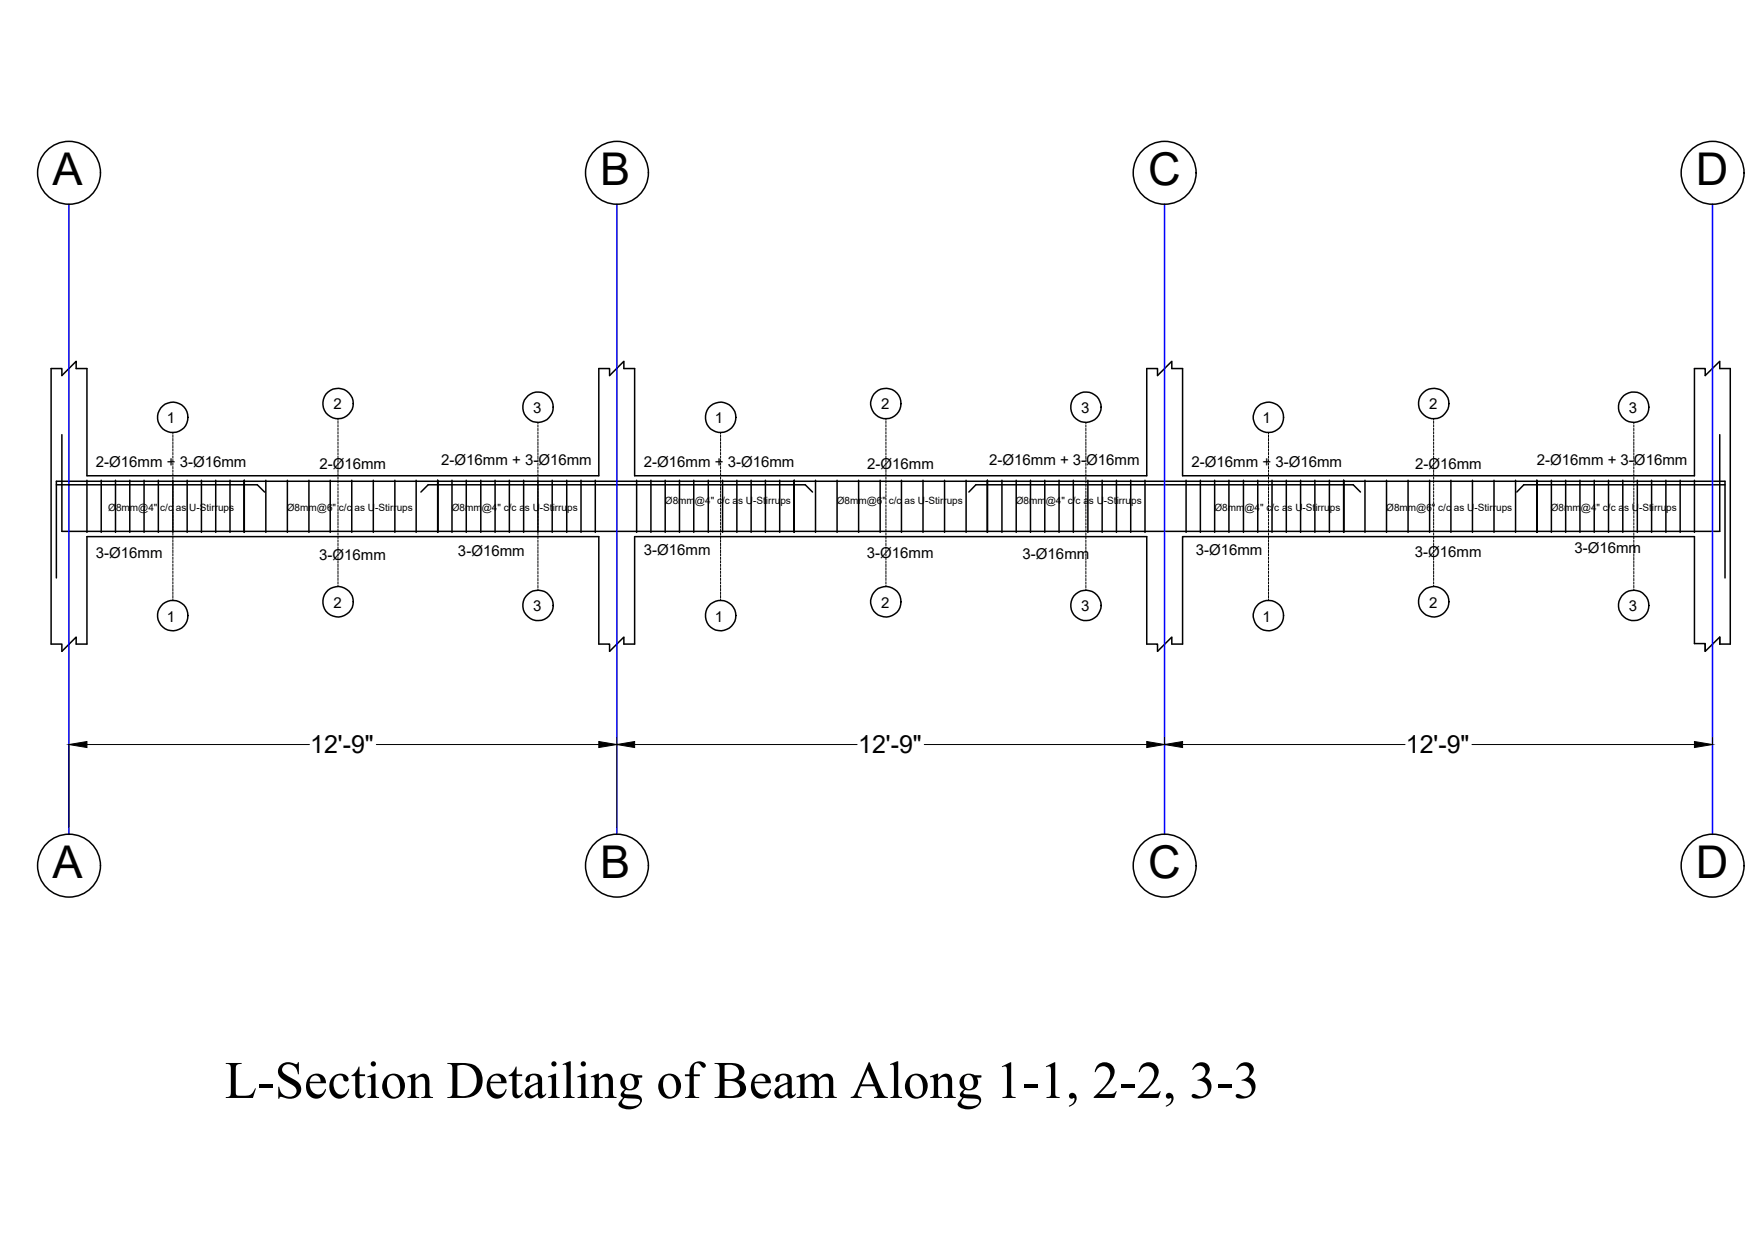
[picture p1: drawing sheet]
<svg xmlns="http://www.w3.org/2000/svg" width="297mm" height="210mm" viewBox="0 0 297 210" stroke-linecap="round" stroke-linejoin="round" font-family="sans-serif">
<!-- layer: 0 -->
<g fill="none" stroke="#000" stroke-width=".25">
<path d="M10.5 73.5v16.3h280.1v-16.3M9.5 97.7v-16.4h282v16.4M9.5 81.9h34l1.2 1.3M14.7 81.2v8.8M17.1 81.2v8.8M19.5 81.2v8.8M21.9 81.2v8.8M24.3 81.2v8.8M26.8 81.2v8.8M29.2 81.2v8.8M31.6 81.2v8.8M34 81.2v8.8"/>
<path d="M36.4 81.2v8.8M38.9 81.2v8.8M41.3 90v-8.8v8.8M44.9 81.2v8.8M48.6 81.2v8.8M52.2 81.2v8.8M55.8 81.2v8.8M59.4 81.2v8.8M63.1 81.2v8.8M66.7 81.2v8.8M70.3 81.2v8.8M71.1 83.2l1.2-1.3h63.8l1.2 1.3"/>
<path d="M74 90v-8.8v8.8M76.4 81.2v8.8M78.8 81.2v8.8M81.2 81.2v8.8M83.7 81.2v8.8M86.1 81.2v8.8M88.5 81.2v8.8M90.9 81.2v8.8M93.3 81.2v8.8M95.8 81.2v8.8M98.2 81.2v8.8M100.6 81.2v8.8"/>
<path d="M107.6 81.2v8.8M110 81.2v8.8M112.4 81.2v8.8M114.8 81.2v8.8M117.2 81.2v8.8M119.7 81.2v8.8M122.1 81.2v8.8M124.5 81.2v8.8M126.9 81.2v8.8M129.3 81.2v8.8M131.7 81.2v8.8M134.2 90v-8.8v8.8"/>
<path d="M137.8 81.2v8.8M141.4 81.2v8.8M145.1 81.2v8.8M148.7 81.2v8.8M152.3 81.2v8.8M156 81.2v8.8M159.6 81.2v8.8M163.2 81.2v8.8M163.7 83.2l1.2-1.3h63.7l1.3 1.3M166.8 90v-8.8v8.8M169.3 81.2v8.8M171.7 81.2v8.8"/>
<path d="M174.1 81.2v8.8M176.5 81.2v8.8M178.9 81.2v8.8M181.4 81.2v8.8M183.8 81.2v8.8M186.2 81.2v8.8M188.6 81.2v8.8M191.1 81.2v8.8M193.5 81.2v8.8M200.4 81.2v8.8M202.8 81.2v8.8M205.2 81.2v8.8"/>
<path d="M207.6 81.2v8.8M210.1 81.2v8.8M212.5 81.2v8.8M214.9 81.2v8.8M217.3 81.2v8.8M219.8 81.2v8.8M222.2 81.2v8.8M224.6 81.2v8.8M227 90v-8.8v8.8M230.6 81.2v8.8M234.3 81.2v8.8M237.9 81.2v8.8"/>
<path d="M241.6 81.2v8.8M245.2 81.2v8.8M248.8 81.2v8.8M252.4 81.2v8.8M256.1 81.2v8.8M259.7 90v-8.8v8.8M262.1 81.2v8.8M264.5 81.2v8.8M267 81.2v8.8M269.4 81.2v8.8M271.8 81.2v8.8M274.2 81.2v8.8"/>
<path d="M276.6 81.2v8.8M279.1 81.2v8.8M281.5 81.2v8.8M283.9 81.2v8.8M286.3 81.2v8.8M291.5 81.9h-34l-1.2 1.3M288.1 108.9v1.2l2.5-2.4v1.2M290.6 108.9h1.8v-46.6h-1.8v-1.2l-2.5 2.4v-1.2h-1.8v18.1h-86.5v-18.1h-1.8v-1.2l-2.4 2.4v-1.2h-1.8v18.1h-86.6v-18.1h-1.8v-1.2l-2.4 2.4v-1.2h-1.8v18.1h-86.5v-18.1h-1.8v-1.2l-2.4 2.4v-1.2h-1.9v46.6h1.9v1.2l2.4-2.4v1.2h1.8v-18.2h86.5v18.2h1.8v1.2l2.4-2.4v1.2h1.8v-18.2h86.6v18.2h1.8v1.2l2.4-2.4v1.2h1.8v-18.2h86.5v18.1h1.8v1.2M290.6 107.7v1.2"/>
<circle cx="11.7" cy="29.2" r="5.3"/>
<circle cx="104.2" cy="29.2" r="5.3"/>
<circle cx="196.8" cy="29.2" r="5.3"/>
<circle cx="289.4" cy="29.2" r="5.3"/>
<circle cx="29.2" cy="70.5" r="2.57"/>
<circle cx="57.1" cy="68.2" r="2.57"/>
<circle cx="90.9" cy="68.8" r="2.57"/>
<circle cx="121.8" cy="70.5" r="2.57"/>
<circle cx="149.7" cy="68.2" r="2.57"/>
<circle cx="183.5" cy="68.8" r="2.57"/>
<circle cx="214.3" cy="70.5" r="2.57"/>
<circle cx="242.2" cy="68.2" r="2.57"/>
<circle cx="276" cy="68.8" r="2.57"/>
<circle cx="29.2" cy="104" r="2.57"/>
<circle cx="57.1" cy="101.7" r="2.58"/>
<circle cx="90.9" cy="102.3" r="2.57"/>
<circle cx="121.8" cy="104" r="2.57"/>
<circle cx="149.7" cy="101.7" r="2.58"/>
<circle cx="183.5" cy="102.3" r="2.57"/>
<circle cx="214.3" cy="104" r="2.57"/>
<circle cx="242.2" cy="101.7" r="2.58"/>
<circle cx="276" cy="102.3" r="2.57"/>
<circle cx="11.7" cy="146.3" r="5.3"/>
<circle cx="104.2" cy="146.3" r="5.3"/>
<circle cx="196.8" cy="146.3" r="5.3"/>
<circle cx="289.4" cy="146.3" r="5.3"/>
</g>
<path d="M11.6 34.5v106.5M104.2 34.5v106.5M196.8 34.5v106.5M289.3 34.5v106.5" fill="none" stroke="#00f" stroke-width=".25"/>
<g fill="none" stroke="#000" stroke-width=".17">
<path d="M29.2 73.1v.2M29.2 73.5v.4M29.2 74.1v.4M29.2 74.7v.4M29.2 75.3v.4M29.2 75.9v.4M29.2 76.5v.3M29.2 77.1v.3M29.2 77.7v.3M29.2 78.2v.4M29.2 78.8v.4M29.2 79.4v.4"/>
<path d="M57.1 70.8v.2M57.1 71.2v.4M57.1 71.8v.4M57.1 72.4v.3M57.1 73v.3M57.1 73.5v.4M57.1 74.1v.4M57.1 74.7v.4M57.1 75.3v.4M57.1 75.9v.4M57.1 76.5v.4M57.1 77.1v.4"/>
<path d="M57.1 77.7v.4M57.1 78.2v.5M57.1 78.8v.5M57.1 79.4v.5M90.9 71.4v.2M90.9 71.8v.4M90.9 72.4v.4M90.9 73v.4M90.9 73.6v.4M90.9 74.2v.4M90.9 74.7v.5M90.9 75.3v.4"/>
<path d="M90.9 75.9v.4M90.9 76.5v.4M90.9 77.1v.4M90.9 77.7v.4M90.9 78.3v.4M90.9 78.9v.4M90.9 79.5v.4M121.8 73.1v.2M121.8 73.5v.4M121.8 74.1v.4M121.8 74.7v.4M121.8 75.3v.4"/>
<path d="M121.8 75.9v.4M121.8 76.5v.3M121.8 77.1v.3M121.8 77.7v.3M121.8 78.2v.4M121.8 78.8v.4M121.8 79.4v.4M149.7 70.8v.2M149.7 71.2v.4M149.7 71.8v.4M149.7 72.4v.3M149.7 73v.3"/>
<path d="M149.7 73.5v.4M149.7 74.1v.4M149.7 74.7v.4M149.7 75.3v.4M149.7 75.9v.4M149.7 76.5v.4M149.7 77.1v.4M149.7 77.7v.4M149.7 78.2v.5M149.7 78.8v.5M149.7 79.4v.5M183.5 71.4v.2"/>
<path d="M183.5 71.8v.4M183.5 72.4v.4M183.5 73v.4M183.5 73.6v.4M183.5 74.2v.4M183.5 74.7v.5M183.5 75.3v.4M183.5 75.9v.4M183.5 76.5v.4M183.5 77.1v.4M183.5 77.7v.4M183.5 78.3v.4"/>
<path d="M183.5 78.9v.4M183.5 79.5v.4M214.3 73.1v.2M214.3 73.5v.4M214.3 74.1v.4M214.3 74.7v.4M214.3 75.3v.4M214.3 75.9v.4M214.3 76.5v.3M214.3 77.1v.3M214.3 77.7v.3M214.3 78.2v.4"/>
<path d="M214.3 78.8v.4M214.3 79.4v.4M242.2 70.8v.2M242.2 71.2v.4M242.2 71.8v.4M242.2 72.4v.3M242.2 73v.3M242.2 73.5v.4M242.2 74.1v.4M242.2 74.7v.4M242.2 75.3v.4M242.2 75.9v.4"/>
<path d="M242.2 76.5v.4M242.2 77.1v.4M242.2 77.7v.4M242.2 78.2v.5M242.2 78.8v.5M242.2 79.4v.5M276.1 71.4v.2M276.1 71.8v.4M276.1 72.4v.4M276.1 73v.4M276.1 73.6v.4M276.1 74.2v.4"/>
<path d="M276.1 74.7v.5M276.1 75.3v.4M276.1 75.9v.4M276.1 76.5v.4M276.1 77.1v.4M276.1 77.7v.4M276.1 78.3v.4M276.1 78.9v.4M276.1 79.5v.4M29.2 80v.4M29.2 80.6v.4M29.2 81.2v.4"/>
<path d="M29.2 81.8v.4M29.2 82.4v.4M29.2 82.9v.5M29.2 83.5v.5M29.2 84.1v.5M29.2 84.7v.4M29.2 85.3v.4M29.2 85.9v.4M29.2 86.5v.4M29.2 87.1v.4M29.2 87.7v.4M29.2 88.3v.4"/>
<path d="M29.2 88.9v.4M29.2 89.5v.3M29.2 90.1v.3M29.2 90.6v.4M29.2 91.2v.4M29.2 91.8v.4M29.2 92.4v.4M29.2 93v.4M29.2 93.6v.4M29.2 94.2v.3M29.2 94.8v.3M29.2 95.3v.4"/>
<path d="M29.2 95.9v.4M29.2 96.5v.4M29.2 97.1v.4M29.2 97.7v.4M29.2 98.3v.4M29.2 98.9v.4M29.2 99.5v.4M57.1 80v.4M57.1 80.6v.4M57.1 81.2v.4M57.1 81.8v.4M57.1 82.4v.4"/>
<path d="M57.1 83v.4M57.1 83.6v.4M57.1 84.2v.4M57.1 84.8v.3M57.1 85.4v.3M57.1 86v.3M57.1 86.5v.4M57.1 87.1v.4M57.1 87.7v.4M57.1 88.3v.4M57.1 88.9v.4M57.1 89.5v.3"/>
<path d="M57.1 90.1v.3M57.1 90.6v.4M57.1 91.2v.4M57.1 91.8v.4M57.1 92.4v.4M57.1 93v.4M57.1 93.6v.4M57.1 94.2v.4M57.1 94.8v.4M57.1 95.3v.5M57.1 95.9v.5M57.1 96.5v.5"/>
<path d="M57.1 97.1v.5M57.1 97.7v.4M57.1 98.3v.4M57.1 98.9v.2M90.9 80.1v.3M90.9 80.7v.3M90.9 81.3v.3M90.9 81.8v.4M90.9 82.4v.4M90.9 83v.4M90.9 83.6v.4M90.9 84.2v.4"/>
<path d="M90.9 84.8v.4M90.9 85.4v.4M90.9 86v.4M90.9 86.5v.4M90.9 87.1v.4M90.9 87.7v.4M90.9 88.3v.4M90.9 88.9v.4M90.9 89.5v.4M90.9 90.1v.4M90.9 90.7v.4M90.9 91.3v.4"/>
<path d="M90.9 91.9v.4M90.9 92.4v.5M90.9 93v.4M90.9 93.6v.4M90.9 94.2v.4M90.9 94.8v.4M90.9 95.4v.4M90.9 96v.4M90.9 96.6v.4M90.9 97.2v.4M90.9 97.8v.3M90.9 98.4v.3"/>
<path d="M90.9 98.9v.4M90.9 99.5v.3M121.8 80v.4M121.8 80.6v.4M121.8 81.2v.4M121.8 81.8v.4M121.8 82.4v.4M121.8 82.9v.5M121.8 83.5v.5M121.8 84.1v.5M121.8 84.7v.4M121.8 85.3v.4"/>
<path d="M121.8 85.9v.4M121.8 86.5v.4M121.8 87.1v.4M121.8 87.7v.4M121.8 88.3v.4M121.8 88.9v.4M121.8 89.5v.3M121.8 90.1v.3M121.8 90.6v.4M121.8 91.2v.4M121.8 91.8v.4M121.8 92.4v.4"/>
<path d="M121.8 93v.4M121.8 93.6v.4M121.8 94.2v.3M121.8 94.8v.3M121.8 95.3v.4M121.8 95.9v.4M121.8 96.5v.4M121.8 97.1v.4M121.8 97.7v.4M121.8 98.3v.4M121.8 98.9v.4M121.8 99.5v.4"/>
<path d="M149.7 80v.4M149.7 80.6v.4M149.7 81.2v.4M149.7 81.8v.4M149.7 82.4v.4M149.7 83v.4M149.7 83.6v.4M149.7 84.2v.4M149.7 84.8v.3M149.7 85.4v.3M149.7 86v.3M149.7 86.5v.4"/>
<path d="M149.7 87.1v.4M149.7 87.7v.4M149.7 88.3v.4M149.7 88.9v.4M149.7 89.5v.3M149.7 90.1v.3M149.7 90.6v.4M149.7 91.2v.4M149.7 91.8v.4M149.7 92.4v.4M149.7 93v.4M149.7 93.6v.4"/>
<path d="M149.7 94.2v.4M149.7 94.8v.4M149.7 95.3v.5M149.7 95.9v.5M149.7 96.5v.5M149.7 97.1v.5M149.7 97.7v.4M149.7 98.3v.4M149.7 98.9v.2M183.5 80.1v.3M183.5 80.7v.3M183.5 81.3v.3"/>
<path d="M183.5 81.8v.4M183.5 82.4v.4M183.5 83v.4M183.5 83.6v.4M183.5 84.2v.4M183.5 84.8v.4M183.5 85.4v.4M183.5 86v.4M183.5 86.5v.4M183.5 87.1v.4M183.5 87.7v.4M183.5 88.3v.4"/>
<path d="M183.5 88.9v.4M183.5 89.5v.4M183.5 90.1v.4M183.5 90.7v.4M183.5 91.3v.4M183.5 91.9v.4M183.5 92.4v.5M183.5 93v.4M183.5 93.6v.4M183.5 94.2v.4M183.5 94.8v.4M183.5 95.4v.4"/>
<path d="M183.5 96v.4M183.5 96.6v.4M183.5 97.2v.4M183.5 97.8v.3M183.5 98.4v.3M183.5 98.9v.4M183.5 99.5v.3M214.3 80v.4M214.3 80.6v.4M214.3 81.2v.4M214.3 81.8v.4M214.3 82.4v.4"/>
<path d="M214.3 82.9v.5M214.3 83.5v.5M214.3 84.1v.5M214.3 84.7v.4M214.3 85.3v.4M214.3 85.9v.4M214.3 86.5v.4M214.3 87.1v.4M214.3 87.7v.4M214.3 88.3v.4M214.3 88.9v.4M214.3 89.5v.3"/>
<path d="M214.3 90.1v.3M214.3 90.6v.4M214.3 91.2v.4M214.3 91.8v.4M214.3 92.4v.4M214.3 93v.4M214.3 93.6v.4M214.3 94.2v.3M214.3 94.8v.3M214.3 95.3v.4M214.3 95.9v.4M214.3 96.5v.4"/>
<path d="M214.3 97.1v.4M214.3 97.7v.4M214.3 98.3v.4M214.3 98.9v.4M214.3 99.5v.4M242.2 80v.4M242.2 80.6v.4M242.2 81.2v.4M242.2 81.8v.4M242.2 82.4v.4M242.2 83v.4M242.2 83.6v.4"/>
<path d="M242.2 84.2v.4M242.2 84.8v.3M242.2 85.4v.3M242.2 86v.3M242.2 86.5v.4M242.2 87.1v.4M242.2 87.7v.4M242.2 88.3v.4M242.2 88.9v.4M242.2 89.5v.3M242.2 90.1v.3M242.2 90.6v.4"/>
<path d="M242.2 91.2v.4M242.2 91.8v.4M242.2 92.4v.4M242.2 93v.4M242.2 93.6v.4M242.2 94.2v.4M242.2 94.8v.4M242.2 95.3v.5M242.2 95.9v.5M242.2 96.5v.5M242.2 97.1v.5M242.2 97.7v.4"/>
<path d="M242.2 98.3v.4M242.2 98.9v.2M276.1 80.1v.3M276.1 80.7v.3M276.1 81.3v.3M276.1 81.8v.4M276.1 82.4v.4M276.1 83v.4M276.1 83.6v.4M276.1 84.2v.4M276.1 84.8v.4M276.1 85.4v.4"/>
<path d="M276.1 86v.4M276.1 86.5v.4M276.1 87.1v.4M276.1 87.7v.4M276.1 88.3v.4M276.1 88.9v.4M276.1 89.5v.4M276.1 90.1v.4M276.1 90.7v.4M276.1 91.3v.4M276.1 91.9v.4M276.1 92.4v.5"/>
<path d="M276.1 93v.4M276.1 93.6v.4M276.1 94.2v.4M276.1 94.8v.4M276.1 95.4v.4M276.1 96v.4M276.1 96.6v.4M276.1 97.2v.4M276.1 97.8v.3M276.1 98.4v.3M276.1 98.9v.4M276.1 99.5v.3"/>
<path d="M29.2 100v.5M29.2 100.6v.5M29.2 101.2v.3M121.8 100v.5M121.8 100.6v.5M121.8 101.2v.3M214.3 100v.5M214.3 100.6v.5M214.3 101.2v.3M11.6 125.7v14.1M14.7 125.8h37.6M63.6 125.8h37.6"/>
<path d="M104.2 124.6v15.2M107.2 125.8h37.6M156.2 125.8h37.6M196.8 124.6v1.1M199.8 125.8h37.6M248.7 125.8h37.6M289.3 124.6v1.1"/>
</g>
<path d="M11.6 125.8l3.1-.5v1zM101.2 125.3l3 .5-3 .5zM104.2 125.8l3-.5v1zM193.8 125.3l3 .5-3 .5zM196.8 125.8l3-.5v1zM286.3 125.3l3 .5-3 .5z" fill="#000" stroke="#000" stroke-width=".17"/>
<text font-size="8.9" x="38" y="185.6">L-Section Detailing of Beam Along 1-1, 2-2, 3-3</text>
<g font-size="7.6">
<text x="8.8" y="31.3">A</text>
<text x="101.4" y="31.3">B</text>
<text x="194" y="31.3">C</text>
<text x="286.5" y="31.3">D</text>
<text x="8.8" y="148.4">A</text>
<text x="101.4" y="148.4">B</text>
<text x="194" y="148.4">C</text>
<text x="286.5" y="148.4">D</text>
</g>
<g font-size="4.2">
<text x="52.4" y="127.3">12'-9&quot;</text>
<text x="145" y="127.3">12'-9&quot;</text>
<text x="237.5" y="127.3">12'-9&quot;</text>
</g>
<g font-size="2.5">
<text x="28.2" y="71.5">1</text>
<text x="56.3" y="69.2">2</text>
<text x="90.1" y="69.8">3</text>
<text x="120.8" y="71.5">1</text>
<text x="148.9" y="69.2">2</text>
<text x="182.7" y="69.8">3</text>
<text x="213.3" y="71.5">1</text>
<text x="241.5" y="69.2">2</text>
<text x="275.2" y="69.8">3</text>
<text x="16.2" y="78.9">2-Ø16mm + 3-Ø16mm</text>
<text x="54" y="79.3">2-Ø16mm</text>
<text x="74.5" y="78.6">2-Ø16mm + 3-Ø16mm</text>
<text x="108.8" y="78.9">2-Ø16mm + 3-Ø16mm</text>
<text x="146.5" y="79.3">2-Ø16mm</text>
<text x="167.1" y="78.6">2-Ø16mm + 3-Ø16mm</text>
<text x="201.3" y="78.9">2-Ø16mm + 3-Ø16mm</text>
<text x="239.1" y="79.3">2-Ø16mm</text>
<text x="259.7" y="78.6">2-Ø16mm + 3-Ø16mm</text>
<text x="16.2" y="94.2">3-Ø16mm</text>
<text x="53.9" y="94.6">3-Ø16mm</text>
<text x="77.4" y="94">3-Ø16mm</text>
<text x="108.8" y="93.9">3-Ø16mm</text>
<text x="146.5" y="94.2">3-Ø16mm</text>
<text x="172.8" y="94.4">3-Ø16mm</text>
<text x="202" y="93.7">3-Ø16mm</text>
<text x="239.1" y="94.1">3-Ø16mm</text>
<text x="266" y="93.4">3-Ø16mm</text>
<text x="28.2" y="105">1</text>
<text x="56.3" y="102.7">2</text>
<text x="90.1" y="103.3">3</text>
<text x="120.8" y="105">1</text>
<text x="148.9" y="102.7">2</text>
<text x="182.7" y="103.3">3</text>
<text x="213.3" y="105">1</text>
<text x="241.5" y="102.7">2</text>
<text x="275.2" y="103.3">3</text>
</g>
<g font-size="1.7">
<text x="18.3" y="86.4">Ø8mm@4&quot; c/c as U-Stirrups</text>
<text x="48.5" y="86.4">Ø8mm@6&quot; c/c as U-Stirrups</text>
<text x="76.3" y="86.4">Ø8mm@4&quot; c/c as U-Stirrups</text>
<text x="112.4" y="85.2">Ø8mm@4&quot; c/c as U-Stirrups</text>
<text x="141.4" y="85.2">Ø8mm@6&quot; c/c as U-Stirrups</text>
<text x="171.6" y="85.2">Ø8mm@4&quot; c/c as U-Stirrups</text>
<text x="205.2" y="86.4">Ø8mm@4&quot; c/c as U-Stirrups</text>
<text x="234.2" y="86.4">Ø8mm@6&quot; c/c as U-Stirrups</text>
<text x="262" y="86.3">Ø8mm@4&quot; c/c as U-Stirrups</text>
</g>
</svg>
